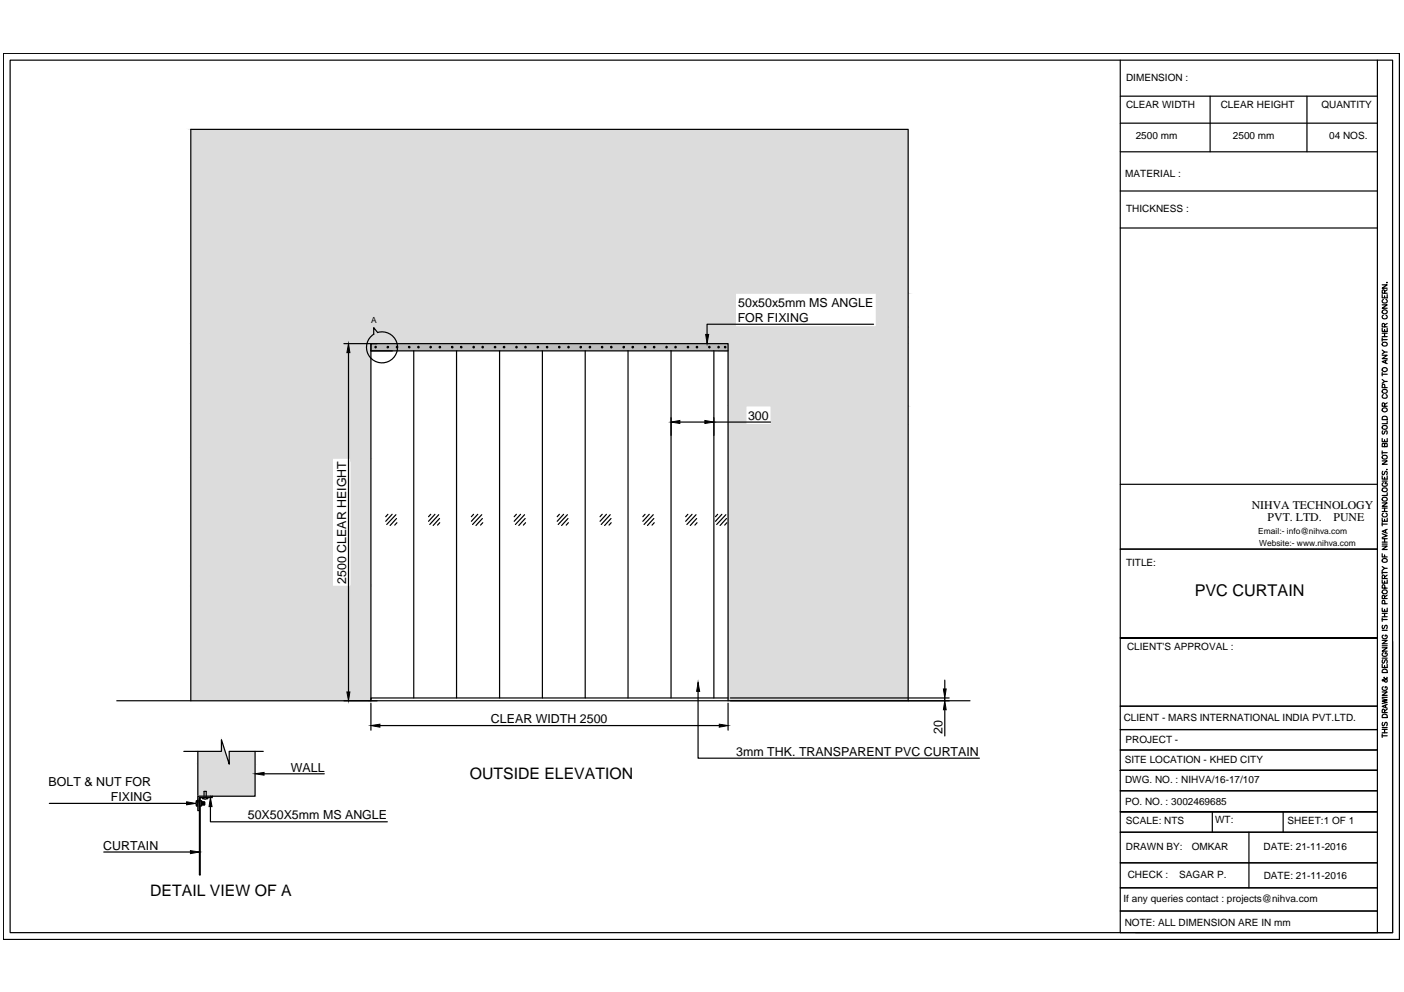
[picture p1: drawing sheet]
<svg xmlns="http://www.w3.org/2000/svg" width="297mm" height="210mm" viewBox="0 0 297 210" stroke-linecap="round" stroke-linejoin="round" font-family="sans-serif">
<!-- layer: 0 -->
<g fill="#dcdcdc" stroke="#dcdcdc" stroke-width=".21">
<path d="M46.8 156.5l.9 2.5h-.9z"/>
<path d="M40.4 27.4v34.6h151.7zM40.4 27.4h151.7v34.6z"/>
<path d="M40.4 62v7.1h115.2zM40.4 62h115.2v7.1z"/>
<path d="M185.4 62v7.1h6.7zM185.4 62h6.7v7.1z"/>
<path d="M40.4 69.1v3.6h151.7zM40.4 69.1h151.7v3.6z"/>
<path d="M154 72.7v13.2h38.1zM154 72.7h38.1v13.2z"/>
<path d="M154 85.9v3.9h3.8zM154 85.9h3.8v3.9z"/>
<path d="M163.1 85.9v3.9h29zM163.1 85.9h29v3.9z"/>
<path d="M40.4 72.7v24.3h38.1zM40.4 72.7h38.1v24.3z"/>
<path d="M40.4 97v27.1h29.9zM40.4 97h29.9v27.1z"/>
<path d="M74.2 97v27.1h4.3zM74.2 97h4.3v27.1z"/>
<path d="M40.4 124.1v23.6h38.1zM40.4 124.1h38.1v23.6z"/>
<path d="M154 89.8v58.5h38.1zM154 89.8h38.1v58.5z"/>
<path d="M40.4 147.7v.6h38.1zM40.4 147.7h38.1v.6z"/>
<path d="M48.5 159v2.7h5.5zM48.5 159h5.5v2.7z"/>
<path d="M41.9 159v2.7h6.6zM41.9 159h5.8l.8 2.7z"/>
<path d="M41.9 161.7v6.8h12.1zM41.9 161.7h12.1v6.8z"/>
</g>
<g fill="none" stroke="#000" stroke-width=".25">
<path d="M.7 11.3h295.4v187.5h-295.4zM2.1 12.7h292.5v184.6h-292.5zM237 12.7v184.6h54.4v-184.6M237 20.3h54.4M237 32.1h54.4M237 26.1h54.4M256 20.3v11.8M276.5 20.3v11.8M237 40.4h54.4M237 48.2h54.4M293.4 59.7v.1zM72.8 72.7h7"/>
<path d="M73.7 74.6v71.8M78.5 72.7v1.5h75.5M79.9 70.3a3.3 3.3 0 0 1 4.2 3.7 3.3 3.3 0 0 1-5.1 2.2 3.3 3.3 0 0 1 .1-5.5v-1.4l.8 1.1M87.5 74.2v73.5M96.6 74.2v73.5M105.7 74.2v73.5M114.8 74.2v73.5M123.8 74.2v73.5M132.9 74.2v73.5M142 74.2v73.5M151 74.2v73.5M184.8 68.6h-35.2v2.2"/>
<path d="M292.4 75.2h1.1l-1.1 .7h1.1M292.4 69.5v.6h1.1v-.6M292.4 64.5h1.1l-1.1 .7h1.1M292.4 62.3v.7h1.1v-.7M292.4 60.3h1.1l-1.1 .7h1.1M292.4 71.5v.7M292.4 78.8v.7M292.4 79.2h1.1M292.4 74.1l.5 .4M292.4 71.9h1.1M292.4 71.2h1.1M292.4 70.5h1.1"/>
<path d="M292.6 65.7a.52 .52 0 0 1 .7-.1 .52 .52 0 0 1 0 .8 .52 .52 0 0 1-.7-.1l-.2-.2zM292.7 66.7a.39 .39 0 0 0-.3 .4 .39 .39 0 0 0 .4 .4 .46 .46 0 0 0 .6-.2 .46 .46 0 0 0 0-.6h-.2M292.7 63.4a.39 .39 0 0 0-.3 .4 .39 .39 0 0 0 .4 .3h.3a.39 .39 0 0 0 .4-.3 .39 .39 0 0 0-.3-.4M292.9 69.2v-.7h-.4l-.1 .7h1.1M292.9 62v-.6h-.4l-.1 .6h1.1M292.9 62.6v.4M292.9 69.7v.4M292.9 70.5v.7M293.1 76.3v.5M293.5 76.1l-1.1 .4 1.1 .4M293.5 74.5h-.6l-.5 .4M293.5 68.4l-.6 .4"/>
<path d="M293.5 61.3l-.6 .4M143.8 89.3h5.3M151 89.3h12M292.4 97.5h1.1l-1.1 .7h1.1M292.4 92.8v.7h1.1v-.7M292.4 95.4v.7M292.4 95.8h1.1M292.4 80.3l.5 .4M292.6 99.7l-.2 .3 .2 .4 .3-.1 .3-.6h.2l.1 .3-.1 .4M292.6 91.2l-.2 .2 .2 .4 .3-.1 .3-.5 .2 .1v.5M292.6 88.2h.8l.1 .6h-1.1zM292.7 83.5a.39 .39 0 0 0-.3 .4 .39 .39 0 0 0 .4 .4 .46 .46 0 0 0 .6-.2 .46 .46 0 0 0 0-.5l-.2-.1"/>
<path d="M292.9 94.1l.2-.3h.3l.1 .3v.4h-1.1l.1-.7 .4 .1v.6M292.9 86v-.7h-.4l-.1 .7h1.1M292.9 93v.5M293 82l-.1-.6h-.4l-.1 .6h1.1M293.4 99.3h.1M293.5 89.1v.5h-1.1M293.5 80.7h-.6l-.5 .4M293.5 85.2l-.6 .4M82.1 108.8l-.5 .5M83 108.8l-1.4 1.5M83.8 108.9l-2 2.1M83.9 109.7l-1.4 1.5"/>
<path d="M84 110.6l-.5 .5M91.1 108.8l-.4 .5M92 108.8l-1.3 1.5M92.8 108.9l-1.9 2.1M93 109.7l-1.4 1.5M93 110.6l-.4 .5M100.2 108.8l-.5 .5M101.1 108.8l-1.4 1.5M101.9 108.9l-1.9 2.1M102.1 109.7l-1.4 1.5M102.1 110.6l-.4 .5M109.2 108.8l-.4 .5"/>
<path d="M110.1 108.8l-1.3 1.5M111 108.9l-2 2.1M111.1 109.7l-1.3 1.5M111.2 110.6l-.5 .5M118.3 108.8l-.4 .5M119.2 108.8l-1.3 1.5M120 108.9l-1.9 2.1M120.2 109.7l-1.4 1.5M120.3 110.6l-.5 .5M127.4 108.8l-.5 .5M128.3 108.8l-1.4 1.5M129.1 108.9l-1.9 2.1"/>
<path d="M129.3 109.7l-1.4 1.5M129.3 110.6l-.5 .5M136.5 108.8l-.5 .5M137.4 108.8l-1.4 1.5M138.2 108.9l-1.9 2.1M138.3 109.7l-1.3 1.5M138.4 110.6l-.4 .5M145.5 108.8l-.4 .5M146.4 108.8l-1.3 1.5M147.3 108.9l-2 2.1M147.4 109.7l-1.4 1.5M147.5 110.6l-.5 .5"/>
<path d="M151.8 108.8l-.4 .5M152.7 108.8l-1.3 1.5M153.6 108.9l-2 2.1M153.7 109.7l-1.4 1.5M153.8 110.6l-.5 .5M237 116.2h54.4M237 102.5h54.4M292.4 117.2v.6h1.1M292.4 115.6h1.1l-1.1 .7h1.1M292.4 112.9l1.1 .5-1.1 .3M292.4 109.6v.7h1.1v-.7M292.4 106.4h1.1l-1.1 .7h1.1"/>
<path d="M292.4 100.7v.7h1.1v-.7M292.4 110.6v.7M292.4 119.9l.5 .4M292.4 115.1h1.1M292.4 114.7h1.1M292.4 114h1.1M292.4 110.9h1.1M292.4 108.2h1.1M292.4 107.5h1.1M292.4 101.8h1.1M292.7 108.6a.39 .39 0 0 0-.3 .4 .39 .39 0 0 0 .4 .4 .46 .46 0 0 0 .6-.1 .46 .46 0 0 0 0-.6l-.2-.1M292.7 102.1a.39 .39 0 0 0-.3 .5 .39 .39 0 0 0 .4 .3h.3a.38 .38 0 0 0 .4-.4 .38 .38 0 0 0-.4-.4v.3"/>
<path d="M292.9 101v.4M292.9 107.5v.7M292.9 109.9v.4M292.9 114v.7M292.9 117.4v.4M293.1 112.2v.5M293.5 112l-1.1 .4 1.1 .4M293.5 104.3v.5h-1.1M291.4 135h-54.4h54.4M292.4 137.1h1.1l-1.1 .7h1.1M292.4 135.5h1.1l-1.1 .7h1.1M292.4 128.7v.7h1.1v-.7"/>
<path d="M292.4 122.7v.7h1.1v-.7M292.4 120.8v.7M292.4 130.8v.7M292.4 139.3h1.1M292.4 136.6h1.1M292.4 133.4h1.1M292.4 131.1h1.1M292.4 130.5h1.1M292.4 129.8h1.1M292.4 121.1h1.1M292.6 139.6l-.2 .3 .2 .4 .2-.1 .4-.6h.2l.1 .3-.1 .4M292.6 132.3l-.2 .3 .2 .4 .3-.2 .3-.5h.2l.1 .3-.1 .4"/>
<path d="M292.7 138.1a.39 .39 0 0 0-.3 .5 .39 .39 0 0 0 .4 .3 .46 .46 0 0 0 .6-.1 .46 .46 0 0 0 0-.6l-.3-.1v.3M292.7 134.4a.39 .39 0 0 0-.3 .4 .39 .39 0 0 0 .4 .4 .46 .46 0 0 0 .6-.2 .46 .46 0 0 0 0-.6h-.3v.2M292.9 126.6v-.5l-.3-.2-.1 .2-.1 .5h1.1M292.9 122.4v-.6l-.4-.1-.1 .7h1.1M292.9 123v.4M292.9 128.9v.5M292.9 129.8v.7M293 127.7l-.1-.6h-.4l-.1 .6h1.1M293 124.4l-.1-.5-.3-.2-.1 .2-.1 .5h1.1M293.5 120.3h-.6l-.5 .4M293.5 125.9l-.6 .4M293.5 121.7l-.6 .4"/>
<path d="M294.6 135.7v61.6h-54.4M24.7 148.3h180.5M38.9 159h7.9v-2.5l1.7 5.2v-2.7h7.2M40.4 148.3v-120.9h151.7v120.9M41.9 159v9.5M54 159v9.5h-12.1v3h.3v-2.7h2.7v-.3M78.5 148.8v5.7M80.4 153.5h71.8M147.7 146.3v14.1h59.5M154 147.7h-75.5v.6v-75.6h75.5v75.6M154 148.8v5.7M154.5 147.7h46.3"/>
<path d="M199.9 143.9v1.9M199.9 147.7v.6M199.9 150.2v5.5M237 149.4h54.4M237 154.4h54.4M237 158.7h54.4M292.4 147.9l1.1 .2-1.1 .3 1.1 .2-1.1 .3M292.4 146.4h1.1l-1.1 .7h1.1M292.4 140.6v.7h1.1v-.7M292.4 155.7h1.1M292.4 155.3v.7M292.4 155.1h1.1"/>
<path d="M292.4 154.3h1.1M292.4 154h1.1M292.4 147.6h1.1M292.5 151.3a.58 .58 0 0 1 .7-.1 .58 .58 0 0 1 .3 .6h-1.1zM292.5 141.8a.58 .58 0 0 1 .7-.2 .58 .58 0 0 1 .3 .7h-1.1zM292.6 152.9l-.2 .2 .2 .5 .2-.1 .4-.6h.2l.1 .2-.1 .5M292.7 145.3a.39 .39 0 0 0-.3 .4 .39 .39 0 0 0 .4 .4 .46 .46 0 0 0 .6-.1 .46 .46 0 0 0 0-.6l-.3-.1v.3M292.9 143.3l-.1 .1a.66 .66 0 0 1 .6 .9h-.3l-.4-.5-.3 .1 .2 .2 .2-.1 .6-.4v-.3M292.9 150.8v-.6l-.4-.1-.1 .7h1.1M292.9 140.8v.5M292.9 154.3v.8M293.1 149.2v.5"/>
<path d="M293.5 149l-1.1 .5 1.1 .3M293.5 150.1l-.6 .3M10.4 170h29.1M41.6 169.7h.3M41.6 170.3h.3M41.6 169.4h.3M41.6 169.4v.3M41.6 169.7l-.1 .1a.54 .54 0 0 0 .4 .7M41.9 169.3v.7M42.2 168.8v16.3h.2v-16.3M42.4 169.4h.3v1.1h-.3M42.7 170.3h.6"/>
<path d="M42.7 169.8l.6 .5M42.7 170l.3 .3M42.7 170.1l.2 .2M42.7 170.2l.1 .1M42.8 169.7l.5 .4M42.8 168.8l.2 .2 .1-.2M42.9 169.7l.4 .3M43 169.7l.3 .3M43 169.7l.3 .2M43.1 169l.3 .1 .3-.1M43.1 170.3l-.4-.4 .5 .4M43.2 168.5v-1h.4v1"/>
<path d="M43.2 169.7l.1 .1M43.3 170.2l-.6-.5h.6v.6M43.7 168.8l.1 .2 .1-.2M44.5 170.7v3.2h37.4M55.9 163.7h12.7M237 163h54.4M237 176.1h54.4M237 167.3h54.4M256.5 171.8v4.3M264.2 176.1v11.8M271.5 171.8v4.3M291.4 171.8h-54.4h54.4"/>
<path d="M22 180.3h18.3M237 182.6h54.4M237 187.9h54.4M237 192.8h54.4"/>
<circle cx="79.5" cy="73.5" r=".15"/>
<circle cx="82" cy="73.5" r=".15"/>
<circle cx="84" cy="73.5" r=".15"/>
<circle cx="86.6" cy="73.5" r=".15"/>
<circle cx="88.5" cy="73.5" r=".15"/>
<circle cx="91.1" cy="73.5" r=".15"/>
<circle cx="93.1" cy="73.5" r=".15"/>
<circle cx="95.7" cy="73.5" r=".15"/>
<circle cx="97.6" cy="73.5" r=".15"/>
<circle cx="100.2" cy="73.5" r=".15"/>
<circle cx="102.1" cy="73.5" r=".15"/>
<circle cx="104.7" cy="73.5" r=".15"/>
<circle cx="106.6" cy="73.5" r=".15"/>
<circle cx="109.3" cy="73.5" r=".15"/>
<circle cx="111.2" cy="73.5" r=".15"/>
<circle cx="113.8" cy="73.5" r=".15"/>
<circle cx="115.7" cy="73.5" r=".15"/>
<circle cx="118.3" cy="73.5" r=".15"/>
<circle cx="120.3" cy="73.5" r=".15"/>
<circle cx="122.9" cy="73.5" r=".15"/>
<circle cx="124.8" cy="73.5" r=".15"/>
<circle cx="127.4" cy="73.5" r=".15"/>
<circle cx="129.3" cy="73.5" r=".15"/>
<circle cx="132" cy="73.5" r=".15"/>
<circle cx="133.9" cy="73.5" r=".15"/>
<circle cx="136.5" cy="73.5" r=".15"/>
<circle cx="138.4" cy="73.5" r=".15"/>
<circle cx="141" cy="73.5" r=".15"/>
<circle cx="142.9" cy="73.5" r=".15"/>
<circle cx="145.5" cy="73.5" r=".15"/>
<circle cx="147.5" cy="73.5" r=".15"/>
<circle cx="150.1" cy="73.5" r=".15"/>
<circle cx="152" cy="73.5" r=".15"/>
<circle cx="153.4" cy="73.5" r=".15"/>
<circle cx="292.9" cy="78.2" r=".49"/>
<circle cx="292.9" cy="72.8" r=".49"/>
<circle cx="292.9" cy="90.4" r=".49"/>
<circle cx="292.9" cy="96.7" r=".49"/>
<circle cx="292.9" cy="82.8" r=".49"/>
<circle cx="292.9" cy="86.7" r=".49"/>
<circle cx="292.9" cy="103.6" r=".49"/>
<circle cx="292.9" cy="118.6" r=".49"/>
<circle cx="292.9" cy="105.6" r=".49"/>
<circle cx="292.9" cy="125.2" r=".49"/>
</g>
<g fill="#bababa" stroke="#bababa" stroke-width=".21">
<path d="M78.5 72.7v1.5h75.5zM78.5 72.7h75.5v1.5z"/>
<path d="M41.9 168.5v.3h3zM41.9 168.5h3v.3z"/>
<path d="M41.9 168.8v2.7h.3zM41.9 168.8h.3v2.7z"/>
</g>
<g fill="#000" stroke="#000" stroke-width=".21">
<path d="M73.7 72.7l.3 1.9h-.6zM149.3 70.8h.6l-.3 1.9zM142 89.3l1.8-.3v.6zM149.1 89l1.9 .3-1.9 .3zM73.4 146.4h.6l-.3 1.9zM78.5 153.5l1.9-.3v.7zM147.7 144.4l.3 1.9h-.6zM152.2 153.2l1.8 .3-1.8 .4zM199.6 145.8h.6l-.3 1.9zM199.9 148.3l.3 1.9h-.6zM39.5 169.7l1.9 .3-1.9 .3zM40.3 180l1.9 .3-1.9 .3z"/>
<path d="M44.5 168.8l.4 1.9h-.7zM54 163.7l1.9-.3v.6z"/>
</g>
<text font-size="3.4" x="252.8" y="126.1">PVC CURTAIN</text>
<g font-size="3.3">
<text x="99.4" y="164.8">OUTSIDE ELEVATION</text>
<text x="31.8" y="189.7">DETAIL VIEW OF A</text>
</g>
<g font-size="2.6">
<text x="156.2" y="64.9">50x50x5mm MS ANGLE</text>
<text x="156.1" y="68.1">FOR FIXING</text>
<text x="158.3" y="88.8">300</text>
<text x="73.2" y="123.6" transform="rotate(-90 73.2 123.6)">2500 CLEAR HEIGHT</text>
<text x="103.9" y="153">CLEAR WIDTH 2500</text>
<text x="199.4" y="155.3" transform="rotate(-90 199.4 155.3)">20</text>
<text x="155.8" y="159.9">3mm THK. TRANSPARENT PVC CURTAIN</text>
<text x="10.3" y="166.3">BOLT &amp; NUT FOR</text>
<text x="61.5" y="163.3">WALL</text>
<text x="23.4" y="169.5">FIXING</text>
<text x="52.4" y="173.4">50X50X5mm MS ANGLE</text>
<text x="21.8" y="179.8">CURTAIN</text>
</g>
<g font-size="2.5">
<text x="264.8" y="107.6">NIHVA TECHNOLOGY</text>
<text x="268.2" y="110.3">PVT. LTD.</text>
<text x="282.1" y="110.3">PUNE</text>
</g>
<g font-size="2.1">
<text x="238.2" y="17">DIMENSION :</text>
<text x="238.2" y="22.9">CLEAR WIDTH</text>
<text x="258.3" y="22.9">CLEAR HEIGHT</text>
<text x="279.6" y="22.9">QUANTITY</text>
<text x="240.3" y="29.3">2500 mm</text>
<text x="260.8" y="29.3">2500 mm</text>
<text x="281.2" y="29.3">04 NOS.</text>
<text x="238.1" y="37.5">MATERIAL :</text>
<text x="238.2" y="44.9">THICKNESS :</text>
<text x="238.2" y="119.7">TITLE:</text>
<text x="238.4" y="137.6">CLIENT'S APPROVAL :</text>
<text x="237.7" y="152.6">CLIENT - MARS INTERNATIONAL INDIA PVT.LTD.</text>
<text x="237.9" y="161.4">SITE LOCATION - KHED CITY</text>
<text x="238.1" y="157.2">PROJECT -</text>
<text x="238" y="165.6">DWG. NO. : NIHVA/16-17/107</text>
<text x="238" y="170.3">PO. NO. : 3002469685</text>
<text x="238.2" y="174.4">SCALE: NTS</text>
<text x="238.2" y="179.8">DRAWN BY:</text>
<text x="252.1" y="179.9">OMKAR</text>
<text x="257.1" y="174.2">WT:</text>
<text x="267.3" y="179.9">DATE: 21-11-2016</text>
<text x="272.4" y="174.4">SHEET:1 OF 1</text>
<text x="238.6" y="185.8">CHECK :</text>
<text x="249.5" y="185.8">SAGAR P.</text>
<text x="237.7" y="190.8">If any queries contact : projects@nihva.com</text>
<text x="267.4" y="186.1">DATE: 21-11-2016</text>
<text x="237.9" y="195.9">NOTE: ALL DIMENSION ARE IN mm</text>
</g>
<g font-size="1.8">
<text x="78.6" y="68.4">A</text>
<text x="266.2" y="112.9">Email:- info@nihva.com</text>
<text x="266.4" y="115.5">Website:- www.nihva.com</text>
</g>
</svg>
